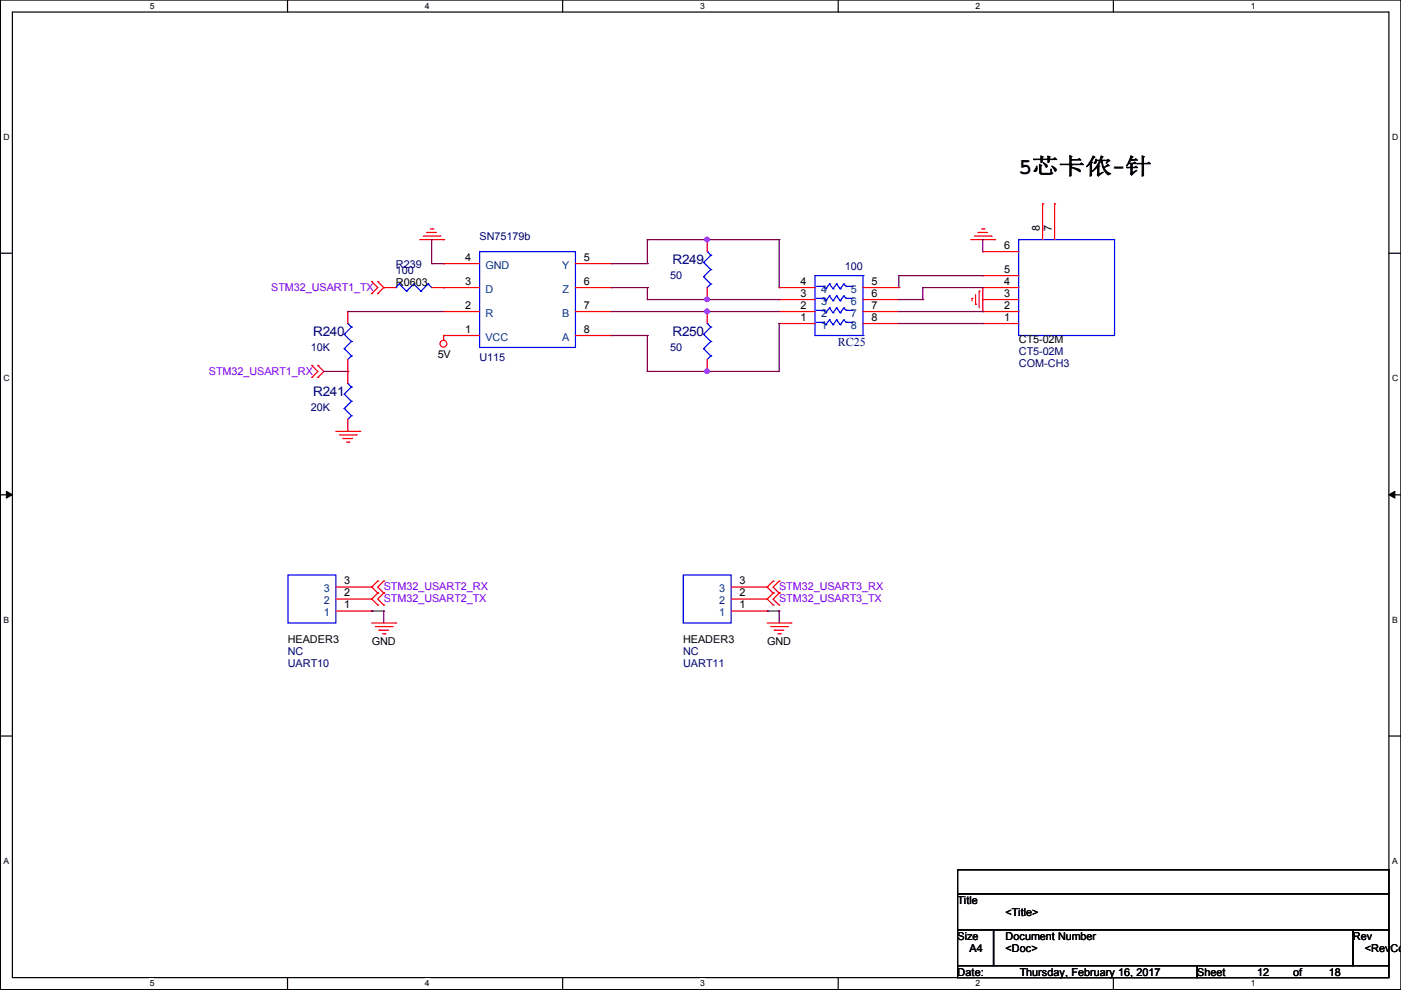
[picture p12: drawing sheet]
<svg xmlns="http://www.w3.org/2000/svg" width="297mm" height="210mm" viewBox="0 0 297 210" stroke-linecap="round" stroke-linejoin="round" font-family="sans-serif">
<path d="M.1 0h296.9v209.8h-296.9zM2.6 2.6h291.9v204.7h-291.9z" fill="none" stroke="#000" stroke-width=".25"/>
<g fill="#fff">
<path d="M31.7 .3h1v1.9h-1z"/>
<path d="M31.7 207.5h1v2h-1z"/>
</g>
<path d="M61 0v2.6M61 207.3v2.5" fill="none" stroke="#000" stroke-width=".25"/>
<g fill="#fff">
<path d="M90.1 .3h.9v1.9h-.9z"/>
<path d="M90.1 207.5h.9v2h-.9z"/>
</g>
<path d="M119.3 0v2.6M119.3 207.3v2.5" fill="none" stroke="#000" stroke-width=".25"/>
<g fill="#fff">
<path d="M148.4 .3h1v1.9h-1z"/>
<path d="M148.4 207.5h1v2h-1z"/>
</g>
<path d="M177.7 0v2.6M177.7 207.3v2.5" fill="none" stroke="#000" stroke-width=".25"/>
<g fill="#fff">
<path d="M206.8 .3h1v1.9h-1z"/>
<path d="M206.8 207.5h1v2h-1z"/>
</g>
<path d="M236.1 0v2.6M236.1 207.3v2.5" fill="none" stroke="#000" stroke-width=".25"/>
<g fill="#fff">
<path d="M265.2 .3h.9v1.9h-.9z"/>
<path d="M265.2 207.5h.9v2h-.9z"/>
<path d="M.8 28.1h1.1v2h-1.1z"/>
<path d="M295.1 28.1h1.2v2h-1.2z"/>
<path d="M.8 79.3h1.1v1.9h-1.1z"/>
<path d="M295.1 79.3h1.2v1.9h-1.2z"/>
</g>
<path d="M.1 53.7h2.5M294.5 53.7h2.5" fill="none" stroke="#000" stroke-width=".25"/>
<g fill="#fff">
<path d="M.8 130.5h1.1v1.9h-1.1z"/>
<path d="M295.1 130.5h1.1v1.9h-1.1z"/>
</g>
<path d="M.1 104.9h2.5M294.5 104.9h2.5" fill="none" stroke="#000" stroke-width=".25"/>
<path d="M1.4 104.2l1.2 .7-1.2 .7zM294.5 104.9l1.2-.7v1.4z" fill="#000" stroke="#000" stroke-width=".21"/>
<g fill="#fff">
<path d="M.8 181.6h1v2h-1z"/>
<path d="M295.1 181.6h1.1v2h-1.1z"/>
</g>
<path d="M.1 156.1h2.5M294.5 156.1h2.5M203 184.4h91.5v5.1h-91.5zM203 189.5h91.5v7.6h-91.5zM203 197.1h7.7v7.6h-7.7zM210.7 197.1h76.2v7.6h-76.2zM286.9 197.1h7.6v7.6h-7.6zM203 204.7h50.8v2.6h-50.8zM253.8 204.7h40.7v2.6h-40.7z" fill="none" stroke="#000" stroke-width=".25"/>
<g fill="none" stroke="#f00" stroke-width=".25">
<path d="M78.8 59.7h.1M78.8 59.7l1.3 1.3-1.3 1.2M80.1 59.7h.1M80.1 59.7l1.3 1.3M89 50.8h5.1M89.7 50.1h3.6M90.5 49.3h.1M90.5 49.3h2M91.3 48.5h.5M91.8 48.5h.1M93.3 50.1h.1M94.1 50.8h.1"/>
<path d="M94.1 55.9h.1M94.1 55.9h7.6M122 55.9h7.6M129.6 55.9h.1M149.9 50.8h.1M149.9 50.8v2.6M205.8 50.8h5.1M206.6 50.1h3.5M207.3 49.3h.1M207.3 49.3h2.1M208.1 48.5h.5M208.4 58.4h.1"/>
<path d="M208.4 53.4h.1M208.4 58.4h7.6M208.4 53.4h7.6M208.6 48.5h.1M210.1 50.1h.1M210.9 50.8h.1M221.1 43.2h.1M221.1 43.2v7.6M223.6 43.2h.1M223.6 43.2v7.6M66.1 77.5h.1M66.1 77.5l1.3 1.3-1.3 1.2"/>
<path d="M67.4 77.5h.1M67.4 77.5l1.3 1.3-1.3 1.2M73.7 78.8h.1M73.7 66.1h.1M73.7 66.1v2.5M73.7 76.2v5.1M78.8 62.2h.1M80.1 62.2h.1M81.4 61h.1M81.4 61l-1.3 1.2M81.4 61h2.5M91.5 61h10.2"/>
<path d="M94.1 71.1h.1M94.1 61h.1M94.1 66.1h.1M94.1 71.1v1.1M94.1 66.1h7.6M94.1 71.1h7.6M122 61h7.6M122 66.1h7.6M122 71.1h7.6M129.6 61h.1M129.6 66.1h.1M129.6 71.1h.1"/>
<path d="M149.9 78.8h.1M149.9 66.1h.1M149.9 63.5h.1M149.9 61v2.5M149.9 66.1v2.5M149.9 76.2v2.6M165.2 68.6h.1M165.2 63.5h.1M165.2 66.1h.1M165.2 61h.1M165.2 61h7.6M165.2 68.6h7.6"/>
<path d="M165.2 66.1h7.6M165.2 63.5h7.6M183 61h7.6M183 68.6h7.6M183 66.1h7.6M183 63.5h7.6M190.6 68.6h.1M190.6 63.5h.1M190.6 66.1h.1M190.6 61h.1M206.1 63.3h.1M206.1 63.3v.5"/>
<path d="M206.8 64.5h.1M206.8 62.5v2M207.6 61.7h.1M207.6 61.7v3.6M208.4 61h.1M208.4 68.6h.1M208.4 66.1h.1M208.4 63.5h.1M208.4 61v5.1M208.4 61h7.6M208.4 68.6h7.6M208.4 66.1h7.6"/>
<path d="M208.4 63.5h7.6M66.1 80h.1M67.4 80h.1M71.2 91.5h5.1M72 92.2h3.5M72.7 93h.1M72.7 93h2.1M73.5 93.7h.5M73.7 91.5h.1M73.7 88.9v2.6M74 93.7h.1M75.5 92.2h.1"/>
<path d="M76.3 91.5h.1M71.2 129.6h7.6M71.2 127h7.6M71.2 124.5h7.6M78.8 129.6h.1M78.8 127h.1M78.8 124.5h.1M78.8 132.1h5.1M78.8 127l1.3 1.3M78.8 124.5l1.3 1.2M79.6 132.9h3.5M80.1 125.7h.1"/>
<path d="M80.1 128.3h.1M80.1 123.2h.1M80.1 125.7l-1.3 1.3M80.1 123.2l-1.3 1.3M80.3 133.6h.1M80.3 133.6h2.1M81.1 134.4h.5M81.4 128.3h.1M81.4 125.7h.1M81.4 123.2h.1M81.4 125.7l-1.3 1.3 1.3 1.3M81.4 123.2l-1.3 1.3 1.3 1.2"/>
<path d="M81.6 134.4h.1M83.1 132.9h.1M83.9 132.1h.1M155 129.6h7.6M155 127h7.6M155 124.5h7.6M162.6 129.6h.1M162.6 127h.1M162.6 124.5h.1M162.6 132.1h5.1M162.6 127l1.3 1.3M162.6 124.5l1.3 1.2"/>
<path d="M163.4 132.9h3.6M163.9 125.7h.1M163.9 128.3h.1M163.9 123.2h.1M163.9 125.7l-1.3 1.3M163.9 123.2l-1.3 1.3M164.2 133.6h.1M164.2 133.6h2M164.9 134.4h.5M165.2 128.3h.1M165.2 125.7h.1M165.2 123.2h.1"/>
<path d="M165.2 125.7l-1.3 1.3 1.3 1.3M165.2 123.2l-1.3 1.3 1.3 1.2M165.4 134.4h.1M167 132.9h.1M167.7 132.1h.1"/>
<circle cx="94" cy="72.9" r=".72"/>
</g>
<g fill="none" stroke="#00f" stroke-width=".25">
<path d="M101.7 53.4h20.3v20.3h-20.3zM149.2 58.7h.1M149.2 55.6h.1M149.2 58.7l1.5 1.5M149.2 55.6l1.5 1.6M149.9 53.4h.1M149.9 53.4l.8 .7M150.7 57.2h.1M150.7 54.1h.1M150.7 57.2l-1.5 1.5M150.7 54.1l-1.5 1.5M172.8 58.4h.1"/>
<path d="M172.8 58.4v12.7M172.8 58.4h10.2M183 58.4h.1M183 58.4v12.7M216 50.8h20.3v20.3h-20.3zM73 73.9h.1M73 70.9h.1M73 73.9l1.5 1.6M73 70.9l1.5 1.5M73.7 68.6h.1M73.7 68.6l.8 .8M74.5 75.5h.1"/>
<path d="M74.5 72.4h.1M74.5 69.4h.1M74.5 75.5l-.8 .7M74.5 72.4l-1.5 1.5M74.5 69.4l-1.5 1.5M83.9 61h.1M84.7 60.2h.1M84.7 60.2l1.5 1.5M84.7 60.2l-.8 .8M86.2 61.7h.1M87.7 60.2h.1M87.7 60.2l1.5 1.5"/>
<path d="M87.7 60.2l-1.5 1.5M89.2 61.7h.1M90.8 60.2h.1M90.8 60.2l.7 .8M90.8 60.2l-1.6 1.5M149.2 73.9h.1M149.2 70.9h.1M149.2 73.9l1.5 1.6M149.2 70.9l1.5 1.5M149.9 68.6h.1M149.9 68.6l.8 .8M150.7 75.5h.1"/>
<path d="M150.7 72.4h.1M150.7 69.4h.1M150.7 60.2h.1M150.7 75.5l-.8 .7M150.7 72.4l-1.5 1.5M150.7 69.4l-1.5 1.5M150.7 60.2l-.8 .8M172.8 71.1h.1M172.8 71.1h10.2M173.1 60.7h1.5M173.1 63.3h1.5M173.1 65.8h1.5"/>
<path d="M173.1 68.3h1.5M174.6 60.7h.1M174.6 63.3h.1M174.6 65.8h.1M174.6 68.3h.1M174.6 60.7l.5 .5M174.6 63.3l.5 .5M174.6 65.8l.5 .5M174.6 68.3l.5 .5M175.1 61.2h.1M175.1 63.8h.1M175.1 66.3h.1"/>
<path d="M175.1 68.8h.1M175.9 60.2h.1M175.9 62.8h.1M175.9 65.3h.1M175.9 67.8h.1M175.9 60.2l-.8 1M175.9 60.2l.7 1M175.9 62.8l-.8 1M175.9 62.8l.7 1M175.9 65.3l-.8 1M175.9 65.3l.7 1M175.9 67.8l-.8 1"/>
<path d="M175.9 67.8l.7 1M176.6 61.2h.1M176.6 63.8h.1M176.6 66.3h.1M176.6 68.8h.1M177.4 60.2h.1M177.4 62.8h.1M177.4 65.3h.1M177.4 67.8h.1M177.4 60.2l-.8 1M177.4 60.2l.7 1M177.4 62.8l-.8 1"/>
<path d="M177.4 62.8l.7 1M177.4 65.3l-.8 1M177.4 65.3l.7 1M177.4 67.8l-.8 1M177.4 67.8l.7 1M178.1 61.2h.1M178.1 63.8h.1M178.1 66.3h.1M178.1 68.8h.1M178.9 60.2h.1M178.9 62.8h.1M178.9 65.3h.1"/>
<path d="M178.9 67.8h.1M178.9 60.2l-.8 1M178.9 60.2l.5 .5M178.9 62.8l-.8 1M178.9 62.8l.5 .5M178.9 65.3l-.8 1M178.9 65.3l.5 .5M178.9 67.8l-.8 1M178.9 67.8l.5 .5M179.4 60.7h.1M179.4 63.3h.1M179.4 65.8h.1"/>
<path d="M179.4 68.3h.1M179.4 60.7h1.3M179.4 63.3h1.3M179.4 65.8h1.3M179.4 68.3h1.3M180.7 60.7h.1M180.7 63.3h.1M180.7 65.8h.1M180.7 68.3h.1M183 71.1h.1M73 86.6h.1M73 83.6h.1"/>
<path d="M73 86.6l1.5 1.6M73 83.6l1.5 1.5M73.7 81.3h.1M73.7 81.3l.8 .8M74.5 88.2h.1M74.5 85.1h.1M74.5 82.1h.1M74.5 88.2l-.8 .7M74.5 85.1l-1.5 1.5M74.5 82.1l-1.5 1.5M61 121.9h10.2v10.2h-10.2zM144.9 121.9h10.1v10.2h-10.1z"/>
</g>
<g fill="none" stroke="#800040" stroke-width=".25">
<path d="M91.5 50.8h.1M91.5 55.9h.1M91.5 50.8v5.1M91.5 55.9h2.6M129.6 55.9h7.6M137.2 55.9h.1M137.2 50.8h.1M137.2 50.8v5.1M137.2 50.8h28M149.9 50.8h.1M165.2 50.8h.1M165.2 50.8v10.2"/>
<path d="M190.6 58.4h.1M190.6 58.4h17.8M190.6 58.4v2.6M208.4 50.8h.1M208.4 58.4h.1M208.4 50.8v2.6M68.7 78.8h.1M68.7 78.8h5M73.7 66.1h.1M73.7 66.1h20.4M129.6 71.1h.1M129.6 66.1h35.6"/>
<path d="M129.6 61h7.6M129.6 71.1h7.6M137.2 61h.1M137.2 63.5h.1M137.2 71.1h.1M137.2 78.8h.1M137.2 61v2.5M137.2 71.1v7.7M137.2 63.5h28M149.9 66.1h.1M149.9 78.8h.1M149.9 63.5h.1"/>
<path d="M165.2 68.6h.1M165.2 68.6v10.2h-28M190.6 66.1h17.8M190.6 63.5h5.1M190.6 68.6h17.8M195.7 63.5h.1M195.7 61h.1M195.7 61h12.7M195.7 61v2.5M208.4 68.6h.1M208.4 66.1h.1M208.4 61h.1"/>
<path d="M78.8 129.6h.1M78.8 129.6h2.6M81.4 129.6h.1M81.4 129.6v2.5M162.6 129.6h.1M162.6 129.6h2.6M165.2 129.6h.1M165.2 129.6v2.5"/>
</g>
<g fill="#f0f" stroke="#f0f" stroke-width=".25">
<circle cx="149.9" cy="50.8" r=".47"/>
<circle cx="149.9" cy="78.7" r=".47"/>
<circle cx="149.9" cy="66" r=".47"/>
<circle cx="149.9" cy="63.5" r=".47"/>
</g>
<text font-size="4.8" x="216" y="36.9">5芯卡侬-针</text>
<g font-size="2.8" fill="#000080">
<text x="142.6" y="56">R249</text>
<text x="66.4" y="71.2">R240</text>
<text x="142.6" y="71.2">R250</text>
<text x="66.4" y="83.9">R241</text>
</g>
<text font-size="2.5" fill="#000080" x="177.6" y="73.4">RC25</text>
<g font-size="2.3" fill="#000080">
<text x="101.7" y="51">SN75179b</text>
<text x="83.9" y="56.8">R239</text>
<text x="83.9" y="58.1">100</text>
<text x="142.1" y="59.1">50</text>
<text x="179.2" y="57.3">100</text>
<text x="65.9" y="74.4">10K</text>
<text x="101.7" y="76.6">U115</text>
<text x="142.1" y="74.4">50</text>
<text x="216" y="77.9">COM-CH3</text>
<text x="216" y="75.4">CT5-02M</text>
<text x="65.9" y="87.1">20K</text>
<text x="61" y="141.4">UART10</text>
<text x="61" y="138.9">NC</text>
<text x="144.9" y="141.4">UART11</text>
<text x="144.9" y="138.9">NC</text>
</g>
<g font-size="2.3">
<text x="212.9" y="52.8">6</text>
<text x="220.5" y="49" transform="rotate(-90 220.5 49)">8</text>
<text x="223" y="49" transform="rotate(-90 223 49)">7</text>
<text x="98.6" y="55.3">4</text>
<text x="123.8" y="55.3">5</text>
<text x="212.9" y="57.8">5</text>
<text x="83.9" y="60.6">R0603</text>
<text x="98.6" y="65.5">2</text>
<text x="98.6" y="60.4">3</text>
<text x="123.8" y="60.4">6</text>
<text x="123.8" y="65.5">7</text>
<text x="169.8" y="62.9">3</text>
<text x="169.8" y="65.5">2</text>
<text x="169.8" y="60.4">4</text>
<text x="184.7" y="62.9">6</text>
<text x="184.7" y="65.5">7</text>
<text x="184.7" y="60.4">5</text>
<text x="212.9" y="65.5">2</text>
<text x="212.9" y="62.9">3</text>
<text x="212.9" y="60.4">4</text>
<text x="98.6" y="70.5">1</text>
<text x="123.8" y="70.5">8</text>
<text x="169.8" y="68">1</text>
<text x="184.7" y="68">8</text>
<text x="212.9" y="68">1</text>
<text x="92.8" y="75.9">5V</text>
<text x="216" y="72.8">CT5-02M</text>
<text x="73" y="123.9">3</text>
<text x="156.8" y="123.9">3</text>
<text x="73" y="129">1</text>
<text x="73" y="126.4">2</text>
<text x="156.8" y="129">1</text>
<text x="156.8" y="126.4">2</text>
<text x="61" y="136.3">HEADER3</text>
<text x="78.8" y="136.8">GND</text>
<text x="144.9" y="136.3">HEADER3</text>
<text x="162.6" y="136.8">GND</text>
<text x="203" y="191.7">Title</text>
<text x="213.2" y="194.2">&lt;Title&gt;</text>
<text x="203" y="199.3">Size</text>
<text x="205.6" y="201.9">A4</text>
<text x="213.2" y="199.3">Document Number</text>
<text x="213.2" y="201.9">&lt;Doc&gt;</text>
<text x="286.9" y="199.3">Rev</text>
<text x="289.4" y="201.9">&lt;RevCod</text>
<text x="203" y="206.9">Date:</text>
<text x="216.2" y="206.9">Thursday, February 16, 2017</text>
<text x="253.8" y="206.9">Sheet</text>
<text x="266.5" y="206.9">12</text>
<text x="274.2" y="206.9">of</text>
<text x="281.8" y="206.9">18</text>
</g>
<g font-size="2.3" fill="#004080">
<text x="103" y="57">GND</text>
<text x="119.2" y="57">Y</text>
<text x="103" y="62.1">D</text>
<text x="119.3" y="62.1">Z</text>
<text x="174.1" y="64.6">3</text>
<text x="174.1" y="62.1">4</text>
<text x="180.4" y="64.6">6</text>
<text x="180.4" y="62.1">5</text>
<text x="103" y="67.2">R</text>
<text x="119.2" y="67.2">B</text>
<text x="174.1" y="69.7">1</text>
<text x="174.1" y="67.2">2</text>
<text x="180.4" y="69.7">8</text>
<text x="180.4" y="67.2">7</text>
<text x="103" y="72.2">VCC</text>
<text x="119.2" y="72.2">A</text>
<text x="68.7" y="125.6">3</text>
<text x="152.5" y="125.6">3</text>
<text x="68.7" y="130.7">1</text>
<text x="68.7" y="128.1">2</text>
<text x="152.5" y="130.7">1</text>
<text x="152.5" y="128.1">2</text>
</g>
<g font-size="2.3" fill="#8000ff">
<text x="57.5" y="61.7">STM32_USART1_TX</text>
<text x="44.3" y="79.4">STM32_USART1_RX</text>
<text x="81.4" y="125.2">STM32_USART2_RX</text>
<text x="165.2" y="125.2">STM32_USART3_RX</text>
<text x="81.4" y="127.7">STM32_USART2_TX</text>
<text x="165.2" y="127.7">STM32_USART3_TX</text>
</g>
<g font-size="1.8">
<text x="31.7" y="1.9">5</text>
<text x="90.1" y="1.9">4</text>
<text x="148.4" y="1.9">3</text>
<text x="206.8" y="1.9">2</text>
<text x="265.2" y="1.9">1</text>
<text x=".8" y="29.7">D</text>
<text x="295.1" y="29.7">D</text>
<text x=".8" y="80.9">C</text>
<text x="295.1" y="80.9">C</text>
<text x=".8" y="132.1">B</text>
<text x="295.1" y="132.1">B</text>
<text x=".8" y="183.2">A</text>
<text x="295.1" y="183.2">A</text>
<text x="31.7" y="209.1">5</text>
<text x="90.1" y="209.1">4</text>
<text x="148.4" y="209.1">3</text>
<text x="206.8" y="209.1">2</text>
<text x="265.2" y="209.1">1</text>
</g>
</svg>
